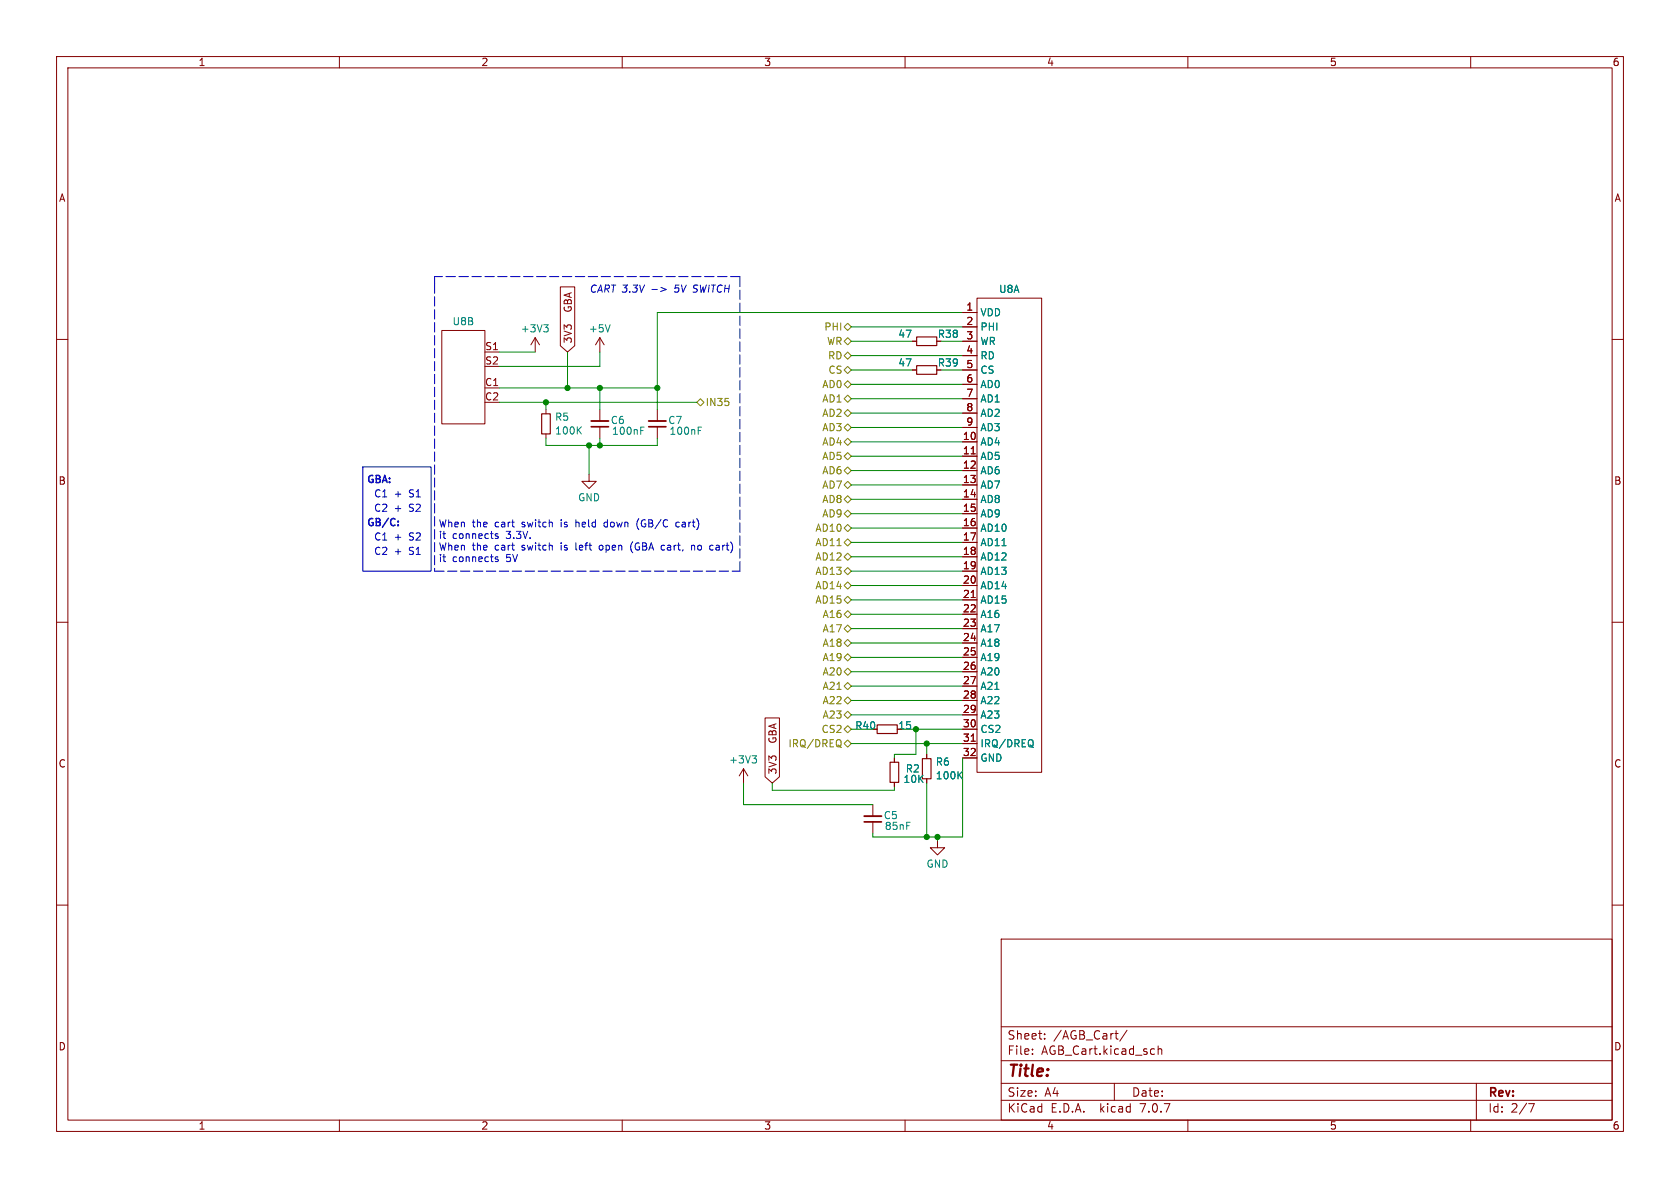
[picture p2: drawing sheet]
<svg xmlns="http://www.w3.org/2000/svg" width="297mm" height="210mm" viewBox="0 0 297 210" stroke-linecap="round" stroke-linejoin="round" font-family="sans-serif">
<g fill="none" stroke="#840000" stroke-width=".18">
<path d="M10 10h277v190h-277zM12 12h273v186h-273zM60 10v2M110 10v2M160 10v2M210 10v2M260 10v2M10 60h2M78.1 58.4h7.6v16.5h-7.6zM94.6 59.7l-.7 1.3M94.6 59.7v2.5M94.6 59.7l.8 1.3"/>
<path d="M99.1 50.7h2.5v10.4l-1.3 1.1-1.2-1.1zM106 59.7l-.7 1.3M106 59.7v2.5M106 59.7l.8 1.3M170.2 55.2h2.5M170.2 57.8h2.5M172.7 52.7h11.4v83.8h-11.4zM285 60h2M85.7 68.6h2.6M85.7 62.2h2.6M96.5 72.4v.8M96.5 76.7v.8"/>
<path d="M106 72.4v2M106 75.4v2.1M116.2 72.4v2M116.2 75.4v2.1M161.3 60.3h.8M161.3 65.4h.8M170.2 78.1h2.5M170.2 60.3h2.5M170.2 62.9h2.5M170.2 65.4h2.5M170.2 67.9h2.5M170.2 70.5h2.5"/>
<path d="M170.2 73h2.5M170.2 75.6h2.5M104.1 83.8v1.3h1.3l-1.3 1.3-1.2-1.3h1.2M170.2 80.6h2.5M170.2 83.2h2.5M170.2 85.7h2.5M170.2 88.3h2.5M170.2 90.8h2.5M170.2 93.3h2.5M170.2 95.9h2.5M170.2 98.4h2.5M171.7 80.2h.7"/>
<path d="M10 110h2M170.2 101h2.5M170.2 103.5h2.5M170.2 106h2.5M170.2 108.6h2.5M170.2 111.1h2.5M170.2 113.7h2.5M170.2 116.2h2.5M170.2 118.7h2.5M171.7 105.6h.7M285 110h2M131.4 135.9l-.7 1.3"/>
<path d="M131.4 135.9v2.5M131.4 135.9l.8 1.3M135.3 126.9h2.5v10.4l-1.3 1.1-1.2-1.1zM154.3 128.9h.8M158.1 134v.7M158.1 138.3v.8M163.8 133.4v.7M163.8 137.7v.7M170.2 128.9h2.5M170.2 121.3h2.5M170.2 123.8h2.5M170.2 126.4h2.5"/>
<path d="M170.2 131.4h2.5M170.2 134h2.5M171.7 131h.7M10 160h2M154.3 142.2v2.1M154.3 145.3v2M165.7 148.6v1.3h1.3l-1.3 1.2-1.2-1.2h1.2M285 160h2M177 166h108v32h-108zM60 198v2M110 198v2M160 198v2"/>
<path d="M177 194.5h108M177 191.5h108M177 187.5h108M177 181.5h108M182.5 186.3v.1M182.5 185.5v.1M184.7 183.6v.1M184.7 182.8v.1M197 191.5v3M199.2 182.1l-1.2 2M204 185.4l.1 .1M204.1 186.3l-.1 .1"/>
<path d="M204.7 184.9v1.5M204.7 185.5l.3-.1 .3 .1 .1 .9M210 198v2M260 198v2M261 191.5v6.5M270.2 195.1h1l-.6 1.5"/>
</g>
<path d="M162.1 59.6h3.5v1.5h-3.5zM95.8 73.2h1.5v3.5h-1.5zM162.1 64.6h3.5v1.6h-3.5zM155.1 128.1h3.5v1.6h-3.5zM157.4 134.7h1.5v3.6h-1.5zM163.1 134.1h1.5v3.6h-1.5z" fill="none" stroke="#840000" stroke-width=".2"/>
<g fill="none" stroke="#008484" stroke-width=".18">
<path d="M96.1 57.4h.8l-.4 .5M96.7 57.9l.2 .2v.3l-.2 .3M107.9 57.4l-.5 1.3M102.2 76l.6 .7M102.8 75.5l-.7 .7M113.3 76.1h.4M113.3 75.5h.6M123.4 76.1h.5M123.4 75.5h.6M133 133.6h.7l-.4 .5M133.5 134.1l.2 .2v.3l-.2 .3M169.6 137l.5 .7"/>
<path d="M170.1 136.4l-.7 .7M182.5 130.8a.9 .9 0 0 1 0 1.2l.2 .1"/>
</g>
<path d="M104.5 74.4h3.1M114.7 74.4h3M152.8 144.3h3" fill="none" stroke="#840000" stroke-width=".33"/>
<path d="M104.5 75.4h3.1M114.7 75.4h3M152.8 145.3h3" fill="none" stroke="#840000" stroke-width=".3"/>
<g fill="none" stroke="#848400" stroke-width=".18">
<path d="M149.2 57.8l.7-.6 .6 .6-.6 .6zM123.2 71.1l.6-.6 .7 .6-.7 .7zM149.2 70.5l.7-.6 .6 .6-.6 .6zM149.2 78.1l.7-.6 .6 .6-.6 .6zM149.2 65.4l.7-.6 .6 .6-.6 .6zM149.2 67.9l.7-.6 .6 .6-.6 .7zM149.2 60.3l.7-.6 .6 .6-.6 .7zM149.2 73l.7-.6 .6 .6-.6 .7zM149.2 62.9l.7-.7 .6 .7-.6 .6zM149.2 75.6l.7-.7 .6 .7-.6 .6zM149.2 98.4l.7-.6 .6 .6-.6 .7zM149.2 80.6l.7-.6 .6 .6-.6 .7z"/>
<path d="M149.2 85.7l.7-.6 .6 .6-.6 .7zM149.2 83.2l.7-.6 .6 .6-.6 .6zM149.2 95.9l.7-.6 .6 .6-.6 .6zM149.2 93.3l.7-.6 .6 .6-.6 .7zM149.2 88.3l.7-.7 .6 .7-.6 .6zM149.2 90.8l.7-.6 .6 .6-.6 .6zM149.2 113.7l.7-.7 .6 .7-.6 .6zM149.2 106l.7-.6 .6 .6-.6 .7zM149.2 118.7l.7-.6 .6 .6-.6 .7zM149.2 116.2l.7-.6 .6 .6-.6 .6zM149.2 108.6l.7-.6 .6 .6-.6 .6zM149.2 111.1l.7-.6 .6 .6-.6 .7z"/>
<path d="M149.2 103.5l.7-.6 .6 .6-.6 .6zM149.2 101l.7-.7 .6 .7-.6 .6zM148.5 130.8a.9 .9 0 0 1 0 1.2l.3 .1M149.2 126.4l.7-.7 .6 .7-.6 .6zM149.2 121.3l.7-.6 .6 .6-.6 .6zM149.2 131.4l.7-.6 .6 .6-.6 .7zM149.2 128.9l.7-.6 .6 .6-.6 .6zM149.2 123.8l.7-.6 .6 .6-.6 .7z"/>
</g>
<path d="M70.4 92.8v.1M70.4 92.1v.2" fill="none" stroke="#0000c2" stroke-width=".25"/>
<g fill="none" stroke="#0000c2" stroke-width=".18">
<path d="M115.2 51.2h1M116.9 50.8l.9 .4-1 .3M64.1 82.6h12.1v18.4h-12.1zM87.5 94.6l.6 .4-.2 .2-.4-.1M87.5 98.7l.6 .3-.2 .3-.4-.1M88 94.4l-.3-.1-.2 .2M88 98.5l-.3-.1-.2 .2M101.8 91.9v1.2M101.8 96v1.1l.2 .1M102 92.3l-.2 .1M106.4 96.4l-.3 .1-.2 .1 .1 .5 .4 .1M107.3 92.3l-.4 .1-.1 .1v.5l.5 .1"/>
<path d="M111.9 95.8a1.46 1.46 0 0 0 0 1.9M112.9 91.7a1.46 1.46 0 0 0 0 1.9M117.4 96.4l.1 .1M117.5 97.2h-.1M120.1 92.4l-.4-.1-.2 .2 .1 .6h.5M122.3 96.5l.1-.1 .3 .1 .1 .7M122.3 96.4v.8M126.6 96.8v.4"/>
</g>
<path d="M76.8 48.9v1.3M76.8 50.2v50.8M130.8 48.9h-54M76.8 101h54M130.8 101v-52.1" fill="none" stroke="#0000c2" stroke-width=".18" stroke-dasharray="1.7 .6"/>
<g fill="none" stroke="#008400" stroke-width=".18">
<path d="M150.5 57.8h19.7M170.2 55.2h-54v17.2M88.3 68.6h27.9M88.3 71.1h34.9M88.3 62.2h6.3M96.5 77.5v1.2h19.7v-1.2M96.5 71.1v1.3M100.3 62.2v6.4M104.1 78.7v5.1M106 62.2v2.6h-17.7M106 68.6v3.8M106 77.5v1.2"/>
<path d="M150.5 60.3h10.8M150.5 75.6h19.7M150.5 67.9h19.7M150.5 73h19.7M150.5 65.4h10.8M150.5 70.5h19.7M150.5 78.1h19.7M150.5 62.9h19.7M166.4 60.3h3.8M166.4 65.4h3.8M150.5 80.6h19.7M150.5 83.2h19.7"/>
<path d="M150.5 93.3h19.7M150.5 90.8h19.7M150.5 95.9h19.7M150.5 85.7h19.7M150.5 88.3h19.7M150.5 98.4h19.7M150.5 118.7h19.7M150.5 113.7h19.7M150.5 111.1h19.7M150.5 108.6h19.7M150.5 116.2h19.7M150.5 106h19.7"/>
<path d="M150.5 103.5h19.7M150.5 101h19.7M131.4 138.4v3.8h22.9M136.5 138.4v1.3h21.6v-.6M150.5 128.9h3.8M150.5 131.4h19.7M150.5 123.8h19.7M150.5 126.4h19.7M150.5 121.3h19.7M159.4 128.9h10.8M161.9 128.9v4.5h-3.8v.6M163.8 131.4v2"/>
<path d="M163.8 138.4v9.6M170.2 134v14h-15.9v-.7M165.7 148v.6"/>
</g>
<g fill="#008400" stroke="#008400" stroke-width=".18">
<circle cx="163.8" cy="148" r=".46"/>
<circle cx="165.7" cy="148" r=".46"/>
<circle cx="161.9" cy="128.9" r=".46"/>
<circle cx="163.8" cy="131.4" r=".46"/>
<circle cx="104.1" cy="78.7" r=".46"/>
<circle cx="106" cy="78.7" r=".46"/>
<circle cx="116.2" cy="68.6" r=".46"/>
<circle cx="100.3" cy="68.6" r=".46"/>
<circle cx="96.5" cy="71.1" r=".46"/>
<circle cx="106" cy="68.6" r=".46"/>
</g>
<text font-size="2.8" fill="#840000" x="178" y="190.9">Title:</text>
<g font-size="2.1" fill="#840000">
<text x="178" y="184">Sheet:</text>
<text x="186.2" y="184">/AGB_Cart/</text>
<text x="178" y="186.7">File:</text>
<text x="184.1" y="186.7">AGB_Cart.kicad_sch</text>
<text x="178" y="196.9">KiCad</text>
<text x="178" y="194.1">Size:</text>
<text x="184.7" y="194.1">A4</text>
<text x="185.7" y="196.9">E.D.A.</text>
<text x="194.6" y="196.9">kicad</text>
<text x="200" y="194.1">Date:</text>
<text x="201.8" y="196.9">7.0.7</text>
<text x="263" y="194.3">Rev:</text>
<text x="263" y="196.9">Id:</text>
<text x="267.1" y="196.9">2/7</text>
</g>
<g font-size="1.8" fill="#840000">
<text x="35" y="11.9">1</text>
<text x="85" y="11.9">2</text>
<text x="135" y="11.9">3</text>
<text x="185" y="11.9">4</text>
<text x="235" y="11.9">5</text>
<text x="285" y="11.9">6</text>
<text x="10.3" y="35.9">A</text>
<text x="285.3" y="35.9">A</text>
<text x="101.3" y="55" transform="rotate(-90 101.3 55)">GBA</text>
<text x="165.7" y="59.9">R38</text>
<text x="170.7" y="55">1</text>
<text x="170.7" y="57.5">2</text>
<text x="85.7" y="62">S1</text>
<text x="85.7" y="64.5">S2</text>
<text x="101.3" y="60.8" transform="rotate(-90 101.3 60.8)">3V3</text>
<text x="165.7" y="65">R39</text>
<text x="170.7" y="60.1">3</text>
<text x="170.7" y="62.6">4</text>
<text x="170.7" y="65.2">5</text>
<text x="85.7" y="68.3">C1</text>
<text x="85.7" y="70.9">C2</text>
<text x="170.7" y="67.7">6</text>
<text x="170.7" y="70.2">7</text>
<text x="170.1" y="77.9">10</text>
<text x="170.7" y="72.8">8</text>
<text x="170.7" y="75.3">9</text>
<text x="170.1" y="80.4">11</text>
<text x="170.1" y="82.9">12</text>
<text x="10.3" y="85.9">B</text>
<text x="170.1" y="85.5">13</text>
<text x="170.1" y="88">14</text>
<text x="285.3" y="85.9">B</text>
<text x="170.1" y="90.6">15</text>
<text x="170.1" y="93.1">16</text>
<text x="170.1" y="95.6">17</text>
<text x="170.1" y="98.2">18</text>
<text x="170.1" y="100.7">19</text>
<text x="170.1" y="103.3">20</text>
<text x="170.1" y="105.8">21</text>
<text x="170.1" y="108.3">22</text>
<text x="170.1" y="110.9">23</text>
<text x="170.1" y="113.4">24</text>
<text x="170.1" y="116">25</text>
<text x="170.1" y="118.5">26</text>
<text x="170.1" y="121">27</text>
<text x="170.1" y="123.6">28</text>
<text x="137.5" y="131.2" transform="rotate(-90 137.5 131.2)">GBA</text>
<text x="158.7" y="129.1">15</text>
<text x="170.1" y="126.1">29</text>
<text x="170.1" y="128.7">30</text>
<text x="170.1" y="131.2">31</text>
<text x="10.3" y="135.9">C</text>
<text x="137.5" y="137" transform="rotate(-90 137.5 137)">3V3</text>
<text x="170.1" y="133.7">32</text>
<text x="285.3" y="135.9">C</text>
<text x="10.3" y="185.9">D</text>
<text x="285.3" y="185.9">D</text>
<text x="35" y="199.9">1</text>
<text x="85" y="199.9">2</text>
<text x="135" y="199.9">3</text>
<text x="185" y="199.9">4</text>
<text x="235" y="199.9">5</text>
<text x="285" y="199.9">6</text>
</g>
<g font-size="1.8" fill="#0000c2">
<text x="104.1" y="51.8">CART 3.3V</text>
<text x="119.5" y="51.8">5V SWITCH</text>
<text x="64.8" y="85.5">GBA:</text>
<text x="66" y="88">C1</text>
<text x="69.7" y="88">+</text>
<text x="72.4" y="88">S1</text>
<text x="64.8" y="93.1">GB/C:</text>
<text x="66" y="95.6">C1</text>
<text x="66" y="90.6">C2</text>
<text x="69.7" y="95.6">+</text>
<text x="69.7" y="90.6">+</text>
<text x="72.4" y="95.6">S2</text>
<text x="72.4" y="90.6">S2</text>
<text x="77.5" y="93.3">When</text>
<text x="77.5" y="95.4">it</text>
<text x="80" y="95.4">connects</text>
<text x="83.5" y="93.3">the</text>
<text x="87.6" y="93.3">cart</text>
<text x="89.6" y="95.4">3.3V.</text>
<text x="92.5" y="93.3">switch</text>
<text x="99.6" y="93.3">is</text>
<text x="102.4" y="93.3">held</text>
<text x="107.7" y="93.3">down</text>
<text x="113.6" y="93.3">(GB/C</text>
<text x="120.8" y="93.3">cart)</text>
<text x="66" y="98.2">C2</text>
<text x="69.7" y="98.2">+</text>
<text x="72.4" y="98.2">S1</text>
<text x="77.5" y="97.4">When</text>
<text x="77.5" y="99.4">it</text>
<text x="80" y="99.4">connects</text>
<text x="83.5" y="97.4">the</text>
<text x="87.6" y="97.4">cart</text>
<text x="89.6" y="99.4">5V</text>
<text x="92.5" y="97.4">switch</text>
<text x="99.6" y="97.4">is</text>
<text x="102.4" y="97.4">left</text>
<text x="106.8" y="97.4">open</text>
<text x="112.5" y="97.4">(GBA</text>
<text x="118.2" y="97.4">cart,</text>
<text x="123.7" y="97.4">no</text>
<text x="127.2" y="97.4">cart)</text>
</g>
<g font-size="1.8" fill="#008484">
<text x="176.5" y="52">U8A</text>
<text x="79.9" y="57.7">U8B</text>
<text x="92" y="59">+3V3</text>
<text x="104" y="59">+5V</text>
<text x="158.7" y="59.9">47</text>
<text x="173.2" y="56.1">VDD</text>
<text x="173.2" y="58.6">PHI</text>
<text x="158.7" y="65">47</text>
<text x="173.2" y="61.2">WR</text>
<text x="173.2" y="63.7">RD</text>
<text x="173.2" y="66.3">CS</text>
<text x="173.2" y="68.8">AD0</text>
<text x="173.2" y="71.3">AD1</text>
<text x="98" y="74.6">R5</text>
<text x="98" y="77">100K</text>
<text x="107.9" y="75.2">C6</text>
<text x="108.1" y="77.1">100nF</text>
<text x="118" y="75.2">C7</text>
<text x="118.3" y="77.1">100nF</text>
<text x="173.2" y="73.9">AD2</text>
<text x="173.2" y="76.4">AD3</text>
<text x="173.2" y="79">AD4</text>
<text x="173.2" y="81.5">AD5</text>
<text x="102.1" y="88.8">GND</text>
<text x="173.2" y="84">AD6</text>
<text x="173.2" y="86.6">AD7</text>
<text x="173.2" y="89.1">AD8</text>
<text x="173.2" y="91.7">AD9</text>
<text x="173.2" y="94.2">AD10</text>
<text x="173.2" y="96.7">AD11</text>
<text x="173.2" y="99.3">AD12</text>
<text x="173.2" y="101.8">AD13</text>
<text x="173.2" y="104.4">AD14</text>
<text x="173.2" y="106.9">AD15</text>
<text x="173.2" y="109.4">A16</text>
<text x="173.2" y="112">A17</text>
<text x="173.2" y="114.5">A18</text>
<text x="173.2" y="117.1">A19</text>
<text x="173.2" y="119.6">A20</text>
<text x="173.2" y="122.1">A21</text>
<text x="173.2" y="124.7">A22</text>
<text x="151.1" y="129.1">R40</text>
<text x="173.2" y="127.2">A23</text>
<text x="173.2" y="129.8">CS2</text>
<text x="128.8" y="135.2">+3V3</text>
<text x="160" y="136.8">R2</text>
<text x="165.3" y="135.5">R6</text>
<text x="165.3" y="138">100K</text>
<text x="173.2" y="132.3">IRQ/DREQ</text>
<text x="173.2" y="134.8">GND</text>
<text x="159.6" y="138.6">10K</text>
<text x="156.1" y="145">C5</text>
<text x="156.3" y="146.9">85nF</text>
<text x="163.7" y="153.6">GND</text>
</g>
<g font-size="1.8" fill="#848400">
<text x="145.6" y="58.6">PHI</text>
<text x="146.1" y="61.2">WR</text>
<text x="146.3" y="63.7">RD</text>
<text x="124.7" y="72">IN35</text>
<text x="145.3" y="71.3">AD1</text>
<text x="145.3" y="68.8">AD0</text>
<text x="146.4" y="66.3">CS</text>
<text x="145.3" y="73.9">AD2</text>
<text x="145.3" y="76.4">AD3</text>
<text x="145.3" y="81.5">AD5</text>
<text x="145.3" y="79">AD4</text>
<text x="145.3" y="86.6">AD7</text>
<text x="145.3" y="84">AD6</text>
<text x="145.3" y="89.1">AD8</text>
<text x="144.1" y="94.2">AD10</text>
<text x="145.3" y="91.7">AD9</text>
<text x="144.1" y="99.3">AD12</text>
<text x="144.1" y="101.8">AD13</text>
<text x="144.1" y="96.7">AD11</text>
<text x="144.1" y="106.9">AD15</text>
<text x="144.1" y="104.4">AD14</text>
<text x="145.3" y="109.4">A16</text>
<text x="145.3" y="112">A17</text>
<text x="145.3" y="114.5">A18</text>
<text x="145.3" y="119.6">A20</text>
<text x="145.3" y="117.1">A19</text>
<text x="145.3" y="122.1">A21</text>
<text x="145.3" y="124.7">A22</text>
<text x="145.1" y="129.8">CS2</text>
<text x="145.3" y="127.2">A23</text>
<text x="139.3" y="132.3">IRQ/DREQ</text>
</g>
</svg>
